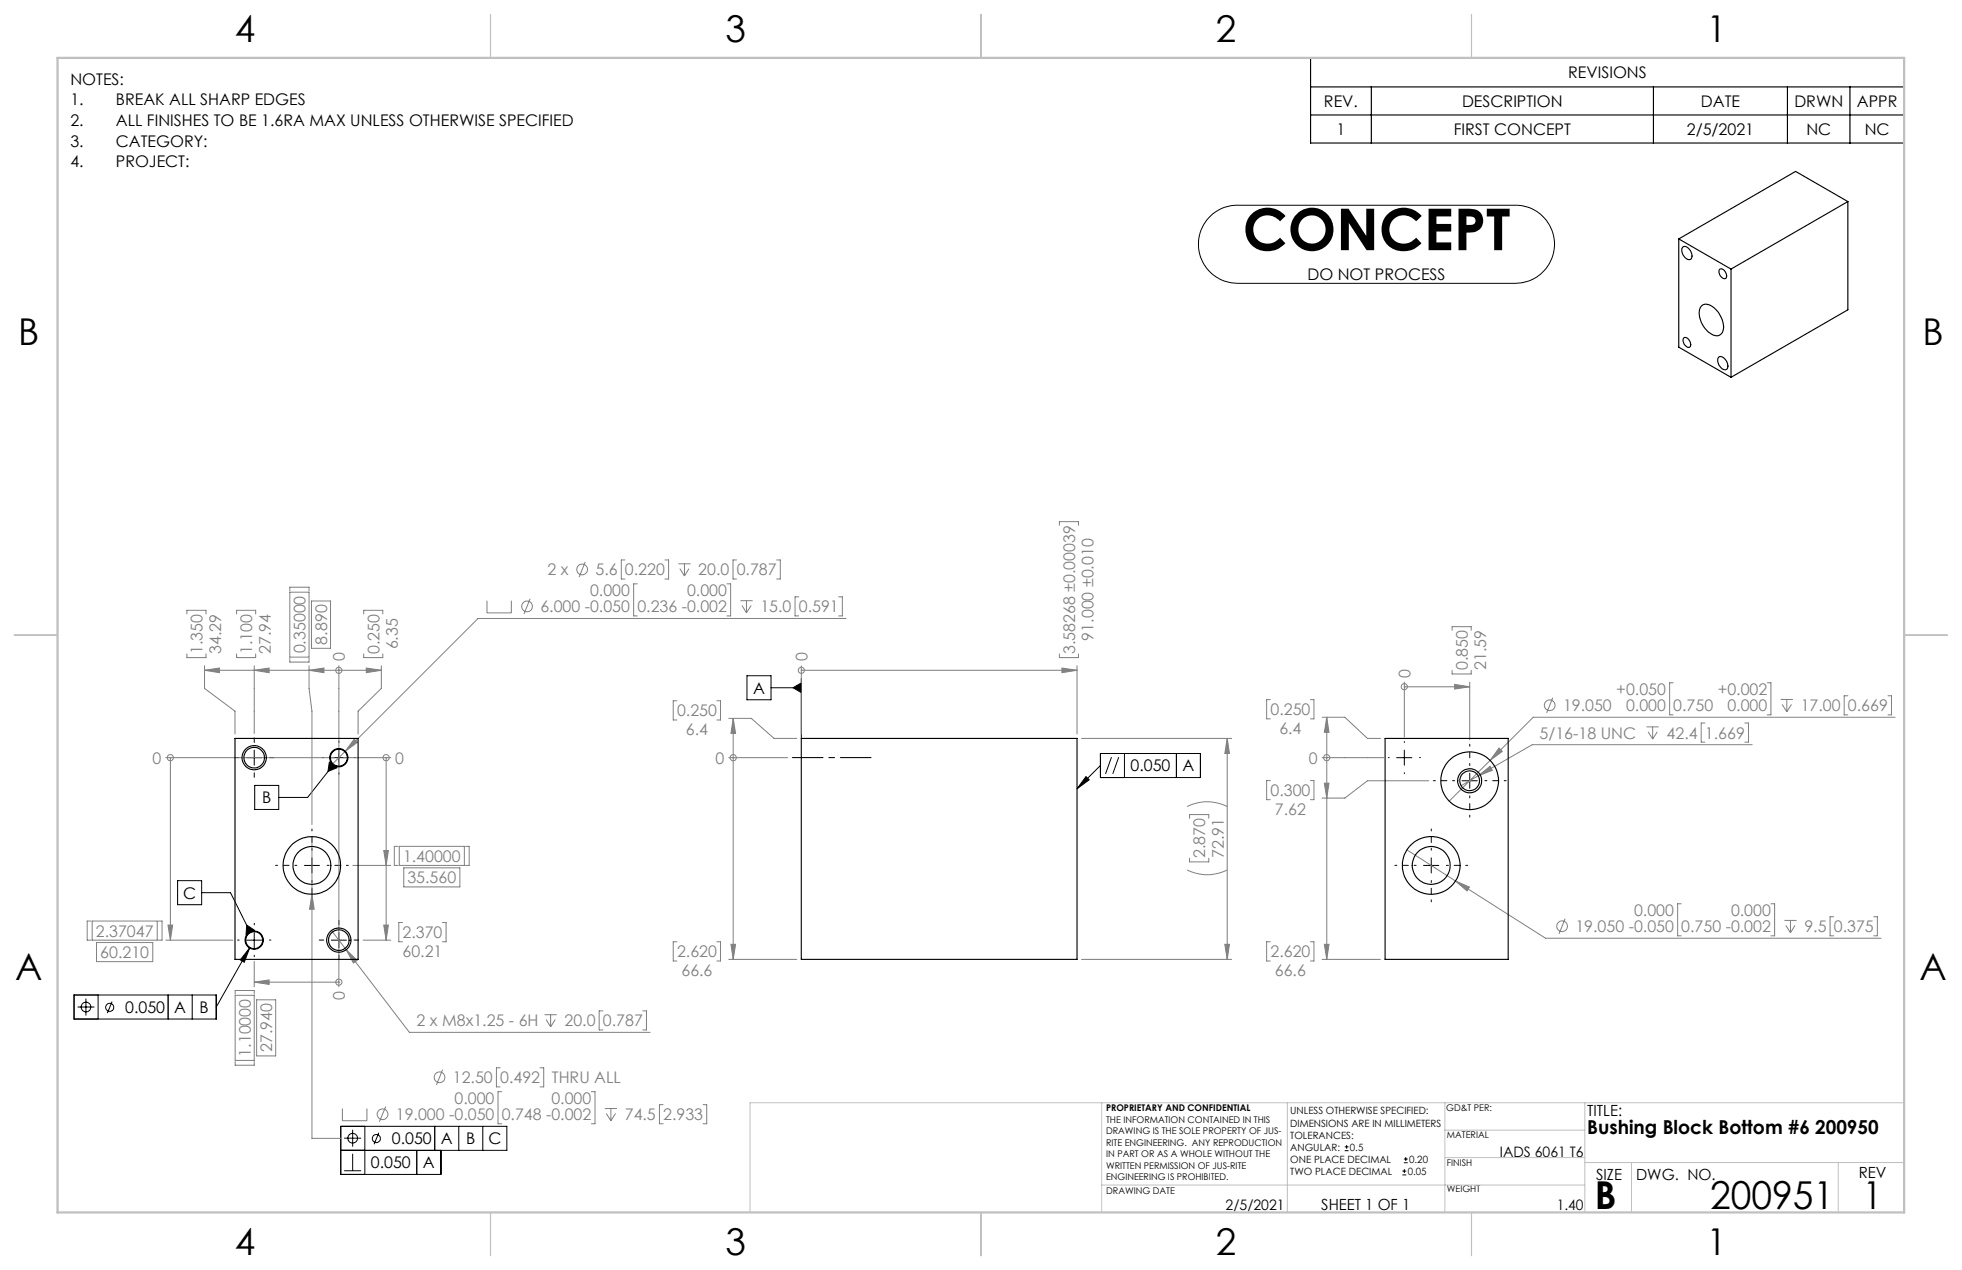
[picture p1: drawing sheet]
<svg xmlns="http://www.w3.org/2000/svg" width="432mm" height="279mm" viewBox="0 0 432 279" stroke-linecap="round" stroke-linejoin="round" font-family="sans-serif">
<g fill="none" stroke="#808080" stroke-width=".22">
<path d="M233.2 115.6v-.8h4.1v.8M41.1 135.1v-.8h4.2v.8M52.1 135.1v-.8h4.2v.8M63.8 130v-.8h4.2v.8M63.8 130.3h4.2v14.3h-4.2zM68.5 132.2h4.2v10.4h-4.2zM80 135.1v-.8h4.2v.8M107.2 132.2v2.6h5.3v-2.6M116.7 131.7l-1.4 3.4M128.8 123.6l-1.3 3.4M137.5 123.2h-.8v4.2h.8M140.3 128.4h-.8v7.1h.8"/>
<path d="M146.3 123.2h.8v4.2h-.8M149.3 124h2.7M149.6 125.1l1 1.6M150.6 124v2.7M151.6 125.1l-1 1.6M160 128.4h.8v7.1h-.8M162.1 123.2h-.8v4.2h.8M162.9 132.2h2.7M163.3 133.2l1 1.6M164.3 132.2v2.6M165.3 133.2l-1 1.6M170.9 123.2h.8v4.2h-.8"/>
<path d="M175.8 131.3h-.8v4.2h.8M184.6 131.3h.8v4.2h-.8M186.2 136.1h-81l-29.2 29.2M319.6 138.7v-.8h4.2v.8M41.1 143.9v.8h4.2v-.8M45 147.5h38.9M45 146.5v4.9l6.7 5.1v5M45 147.5l3.3-.5v1zM52.1 143.9v.8h4.2v-.8M56 146.5v14.9M56 147.5l3.2-.5v1zM63.8 144.9v.8h4.2v-.8"/>
<path d="M68 146.5v4.9l.7 5.1v24.9M68 147.5l3.3-.5v1zM74.6 147.5h.1M74.6 146.5v19.2M80 143.9v.8h4.2v-.8M80.6 147l3.3 .5-3.3 .5zM83.9 146.5v4.9l-5.1 5.1v5M149 154.2h-.8v4.2h.8M157.8 154.2h.8v4.2h-.8M160.4 158h4.9l5.1 4.5h5M161.4 158v53.1M161.4 158l.5 3.4h-1z"/>
<path d="M176.4 147.5h.1M176.4 146.5v15M176.4 147.5h60.6M233.2 143.9v.8h4.1v-.8M233.7 147l3.3 .5-3.3 .5zM237 146.5v15M279.6 153.9h-.8v4.3h.8M288.4 153.9h.8v4.3h-.8M291 157.8h5l5 4.7h2.8M292 157.8v53.3M292 157.8l.5 3.3h-1zM309.1 151.1h.1"/>
<path d="M309.1 150.1v12.1M309.1 151.1h14.4M319.6 147.5v.8h4.2v-.8M320.1 150.6l3.4 .5-3.4 .5zM323.5 150.1v12.7M341.7 153.5l-1.3 3.3M362.4 159.9h2.7M363.7 159.9v2.7M368.2 150.2h-.7v7.1h.7M375.2 159.1h-.8v4.2h.8M384 159.1h.8v4.2h-.8M388.9 150.2h.8v7.1h-.8"/>
<path d="M391.9 153.9h2.7M392.2 155l1 1.6M393.2 153.9v2.7M394.3 155l-1.1 1.6M406.7 153.1h-.8v4.2h.8M415.5 153.1h.8v4.2h-.8M417.1 157.8h-79.7l-9.5 9.5M36.5 166.7h37.1M37.5 166.7h.1M37.5 166.7v40.1M74.6 167.7v49.4M75.6 166.7h10.4"/>
<path d="M76 165.3l-2.8 2.8M78 162.6l.7 .7-2.7 2zM85 166.7h.1M85 166.7v40.1M160.4 166.7h13M161.4 166.7h.1M238 162.5h33.1M261.3 177.4a9.7 9.7 0 0 1 8.8 0M270.1 162.5l.5 3.3h-1zM270.1 162.5v48.6M279.6 171.7h-.8v4.2h.8M288.4 171.7h.8v4.2h-.8"/>
<path d="M291 166.7h13.5M291.5 172.3h1l-.5 3.3zM292 166.7h.1M314.4 171.8h-13.4l-5 3.8h-5M325.3 170.7l-3.7 2.2M325.3 170.7l2.6-2.1 .5 .9zM327.9 167.3l-9 8.9M329.9 164.6l.7 .7-2.7 2zM362.7 161l1 1.6M364.7 161l-1 1.6M385.6 163.8h-48.4l-11.9 6.9M68.7 196.7l.4 3.3h-1z"/>
<path d="M68.7 184.1v66.3h6.3M77.6 190.4h8.4M84.5 187.1h1l-.5 3.3zM87.6 186.2h-.8v4.2h.8M87.9 186.2h14.3v4.2h-14.3zM88.9 190.9h12.3v4.2h-12.3zM102.4 186.2h.9v4.2h-.9M261.3 191.4a9.7 9.7 0 0 0 8.8 0M261.8 180v-.8h4.2v.8M261.8 188.8v.8h4.2v-.8M309.6 187l10.7 6.8M320.3 193.8l3.1 1.4-.5 .8z"/>
<path d="M320.3 193.8l19.8 12.6h73.9M370 198.8h-.8v7.1h.8M389.7 198.8h.9v7.1h-.9M20 202.6h-.8v4.2h.8M20.3 202.6h14.3v4.2h-14.3zM21.2 207.4h12.4v4.2h-12.4zM34.9 202.6h.8v4.2h-.8M36.5 206.8h14.8M37 203.5h1l-.5 3.3zM51.8 218.7v-.8h4.2v.8M51.8 219h4.2v14.3h-4.2zM56 211.5v5.6"/>
<path d="M56 216.1h18.6M56 216.1l3.2-.5v1zM56.5 220h4.2v12.3h-4.2zM73 204.7l3.2 4.3M74.6 216.1h.1M76.2 209l2.4 2.3-.8 .6zM76.2 209l13.9 18.1h53M79.9 206.8h6.1M84.5 203.5h1l-.5 3.3zM88.6 203h-.8v4.2h.8M97.4 203h.8v4.2h-.8M149 207.2h-.8v4.2h.8"/>
<path d="M157.8 207.2h.8v4.2h-.8M160.4 211.1h15M160.9 207.8h1l-.5 3.3zM238 211.1h33.1M269.6 207.8h1l-.5 3.3zM279.6 207.2h-.8v4.2h.8M288.4 207.2h.8v4.2h-.8M291 211.1h12.8M291.5 207.8h1l-.5 3.3zM344.5 202.1l-1.4 3.4M392.7 202.5h2.7M393 203.6l1.1 1.6"/>
<path d="M394.1 202.5v2.7M395 203.6l-.9 1.6M403.6 201.7h-.8v4.2h.8M412.4 201.7h.8v4.2h-.8M51.8 233.5v.9h4.2v-.9M97.4 235.3l-1.3 3.4M110.1 234.9h-.8v4.2h.8M118.9 234.9h.8v4.2h-.8M119.8 223.2h2.7M120.2 224.3l1 1.6M121.2 223.2v2.7M122.2 224.3l-1 1.6"/>
<path d="M132.7 222.4h-.8v4.2h.8M141.5 222.4h.8v4.2h-.8M75.4 243.9v2.7h5.4v-2.7M84.9 243.5l-1.4 3.3M110.4 240.2h-.8v7h.8M130.1 240.2h.9v7h-.9M133.1 243.9h2.7M133.4 245l1 1.6M134.4 243.9v2.7M135.5 245l-1.1 1.6M145.9 243h-.8v4.2h.8M154.7 243h.8v4.2h-.8"/>
<circle cx="116" cy="133.4" r="1.18"/>
<circle cx="128.1" cy="125.3" r="1.18"/>
<circle cx="74.6" cy="147.5" r=".68"/>
<circle cx="176.4" cy="147.5" r=".67"/>
<circle cx="309.1" cy="151.1" r=".68"/>
<circle cx="341.1" cy="155.2" r="1.18"/>
<circle cx="37.5" cy="166.7" r=".69"/>
<circle cx="85" cy="166.7" r=".69"/>
<circle cx="161.4" cy="166.7" r=".69"/>
<circle cx="292" cy="166.7" r=".69"/>
<circle cx="74.6" cy="216.1" r=".69"/>
<circle cx="343.8" cy="203.8" r="1.18"/>
<circle cx="96.7" cy="237" r="1.18"/>
<circle cx="84.2" cy="245.1" r="1.18"/>
</g>
<g fill="none" stroke="#000" stroke-width=".22">
<path d="M266.6 47.3l.3-.3a8.4 8.4 0 0 1 5.4-1.8h61.2a8.6 8.6 0 0 1 8.6 8.5 8.6 8.6 0 0 1-8.6 8.6h-61.2a8.6 8.6 0 0 1-8-5.5 8.6 8.6 0 0 1 2.3-9.5zM164.4 148.7h5.3v5.3h-5.3zM169.7 151.3h6.7M174.5 151.3l1.9-1.1v2.2zM176.4 149.3v13.2M54.3 166.7h3.3M56 165v3.3M56.1 172.8h5.2v5.3h-5.2zM72.5 167.6l1.7 1.3-2 .8zM72.9 166.7h3.3M73.3 168.3l-5.6 7.1h-6.4M74.6 165v3.3"/>
<path d="M239 170.9l.7 .7-2.7 1.9zM242.2 165.8h22v5.3h-22zM242.2 168.4l-5.2 5.1M244.6 166.6l-1.3 3.7M246.2 166.6l-1.3 3.7M247.5 165.8v5.3M258.9 165.8v5.3M307.4 166.7h3.3M309.1 165v3.3M321.8 171.8h3.3M323.5 170.1v3.3M39.1 193.7h5.3v5.3h-5.3z"/>
<path d="M44.4 196.4h6.3l4.4 8.8M67 190.4h3.3M68.7 188.7v3.4M313.3 190.4h3.4M315 188.7v3.4M16.3 218.9h5.3v5.3M16.3 218.9h31.3v5.3h-31.3zM18.9 219.7v3.7M37 218.9v5.3M42.3 218.9v5.3M54.3 203.5l1.8 1.2-1.9 .9zM54.3 206.8h3.3"/>
<path d="M54.9 208.6l-1.1 3.1-.9-.5zM54.9 208.6l-7.3 12.9M56 205.2v3.3M72.9 206.8h3.3M74.6 205.2v3.3M17.1 221.5h3.7M24.7 220.3l-1.1 2.6M75.7 257.6h3.8M75.7 250.4h3.8M77.6 253.8v3.8M77.6 248.5v3.8M80.3 247.8v10.6"/>
<path d="M83.4 249.2l-1.1 2.5M91.7 253.1v5.3M95.7 247.8v5.3M97 253.1v5.3h-22v-10.6h36.5v5.3h-36.5M101 247.8v5.3M106.3 247.8v5.3M295.9 253.2h.9M295.9 252.3h.9M296.4 251.9v.8M308.6 258.5h.9M308.6 257.6h.9M309 255.8h.8"/>
<path d="M309 255h.8M309.1 257.2v.9M309.4 254.6v.8"/>
<circle cx="18.9" cy="221.5" r="1.07"/>
<circle cx="24.2" cy="221.6" r=".89"/>
<circle cx="77.6" cy="250.4" r="1.06"/>
<circle cx="82.8" cy="250.5" r=".89"/>
</g>
<path d="M288.4 12.7h130.7v18.8h-130.7zM288.4 19.1h130.7M301.8 19.1v12.4M363.9 19.1v12.4M393.4 19.1v12.4M407.1 19.1v12.4M288.4 25.3h130.7" fill="none" stroke="#000" stroke-width=".25"/>
<path d="M320.1 171.8h-4.7M323.5 168.4v-4.7M323.5 175.1v4.7M326.8 171.8h4.7M65.3 190.4h-4.6M68.7 187v-4.6M68.7 193.7v4.7M72 190.4h4.7M311.7 190.4h-4.7M315 187v-4.6M315 193.7v4.7M318.3 190.4h4.7" fill="none" stroke="#000" stroke-width=".22" stroke-dasharray="15.2 1.3 1.3 1.3" stroke-dashoffset="14.8"/>
<g fill="none" stroke="#000" stroke-width=".22" stroke-dasharray="15.2 1.3 1.3 1.3">
<path d="M52.6 166.7h-1M56 163.3v-1M56 170v1M59.3 166.7h1M71.3 166.7h-.4M74.6 163.3v-.3M74.6 170v.3M77.9 166.7h.4M305.7 166.7h-.2M309.1 163.3v-.2M309.1 170v.2M312.4 166.7h.2"/>
<path d="M52.6 206.8h-.3M56 203.5v-.4M56 210.1v.4M59.3 206.8h.3M71.3 206.8h-1M74.6 203.5v-1M74.6 210.1v1M77.9 206.8h1"/>
</g>
<path d="M191.7 166.7h-17.3" fill="none" stroke="#000" stroke-width=".22" stroke-dasharray="15.2 1.3 1.3 1.3" stroke-dashoffset="8.5"/>
<path d="M242.5 242.6v24.1M283.3 242.6v24.1M318 242.6v24.1M318 254.7h30.8M318 248.6h30.8M348.8 242.6v24.1M348.8 255.8h70.3M359.1 255.8v10.9M404.6 255.8v10.9M419.1 242.6h-254v24.1M242.5 260.7h106.3" fill="none" stroke="#c0c0c0" stroke-width=".22"/>
<path d="M108 3.2v9.5M215.9 3.2v9.5M323.8 3.2v9.5M3.1 139.7h9.6M419.1 139.7h9.5M108 266.7v9.6M215.9 266.7v9.6M323.8 266.7v9.6" fill="none" stroke="#c0c0c0" stroke-width=".25"/>
<path d="M12.7 12.7h406.4v254h-406.4z" fill="none" stroke="#c0c0c0" stroke-width=".5"/>
<path d="M54.9 208.6l-1.1 3.1-.9-.5zM72.5 167.6l1.7 1.3-2 .8zM54.3 203.5l1.8 1.2-1.9 .9zM239 170.9l.7 .7-2.7 1.9zM174.5 151.3l1.9 1.1v-2.2z" fill="#000"/>
<g fill="#808080">
<path d="M84.5 187.1h1l-.5 3.3zM84.5 203.5h1l-.5 3.3zM37 203.5h1l-.5 3.3zM161.4 158l.5 3.4h-1zM160.9 207.8h1l-.5 3.3zM291.5 172.3h1l-.5 3.3zM291.5 207.8h1l-.5 3.3zM292 157.8l.5 3.3h-1z"/>
<path d="M233.7 147l3.3 .5-3.3 .5zM320.1 150.6l3.4 .5-3.4 .5z"/>
<path d="M56 147.5l3.2-.5v1zM56 216.1l3.2-.5v1zM68 147.5l3.3-.5v1zM80.6 147l3.3 .5-3.3 .5zM45 147.5l3.3-.5v1z"/>
<path d="M76.2 209l1.6 2.9 .8-.6zM78 162.6l-2 2.7 2.7-2zM68.7 196.7l-.6 3.3h1zM329.9 164.6l-2 2.7 2.7-2zM325.3 170.7l3.1-1.2-.5-.9zM320.3 193.8l2.6 2.2 .5-.8z"/>
<path d="M270.1 162.5l.5 3.3h-1zM269.6 207.8h1l-.5 3.3z"/>
</g>
<g fill="none" stroke="#000" stroke-width=".25">
<path d="M369.5 52.6l11.5 6.6M369.5 52.6v23.8l11.5 6.6M370.3 54.4a1.33 1.33 0 0 1 1.8 .9l.1 .2a.97 .97 0 0 1-.5 1.6 2.03 2.03 0 0 1-1.4-2.7zM378.5 59.3a1.21 1.21 0 0 1 1.5 1.2 .58 .58 0 0 1-.3 .8 .58 .58 0 0 1-.8-.3l-.3-.3a1.27 1.27 0 0 1-.1-1.4zM381 59.2v23.8M406.7 44.3l-25.7 14.9M406.7 44.3v23.9l-25.7 14.8M406.7 44.3l-11.5-6.6-25.7 14.9M370.6 74.3a1.38 1.38 0 0 1 1.2 2.1 1.43 1.43 0 0 1-1.2-2.1zM374.4 67.4a1.84 1.84 0 0 1 2.6 .2 5.6 5.6 0 0 1 2.2 5.1 1.57 1.57 0 0 1-2.7 .7 5.3 5.3 0 0 1-2.3-5.6zM378.2 78.6a1.33 1.33 0 0 1 1.8 .9l.1 .2a.92 .92 0 0 1 .2 1 .92 .92 0 0 1-.9 .6 2.04 2.04 0 0 1-1.2-2.7zM51.7 162.5h27.1v48.6h-27.1z"/>
<path d="M176.4 162.5h60.6v48.6h-60.6zM304.8 162.5h27.1v48.6h-27.1z"/>
<circle cx="55.9" cy="166.7" r="2.66"/>
<circle cx="55.9" cy="166.7" r="2.27"/>
<circle cx="74.5" cy="166.7" r="2"/>
<circle cx="74.6" cy="166.7" r="1.88"/>
<circle cx="323.4" cy="171.8" r="2.17"/>
<circle cx="323.5" cy="171.8" r="2.64"/>
<circle cx="323.5" cy="171.8" r="6.4"/>
<circle cx="68.6" cy="190.4" r="6.3"/>
<circle cx="68.7" cy="190.4" r="4.2"/>
<circle cx="315" cy="190.4" r="4.2"/>
<circle cx="315" cy="190.4" r="6.4"/>
<circle cx="55.9" cy="206.8" r="2"/>
<circle cx="55.9" cy="206.8" r="1.88"/>
<circle cx="74.6" cy="206.8" r="2.27"/>
<circle cx="74.6" cy="206.8" r="2.65"/>
</g>
<text font-size="12.7" x="273.5" y="55">CONCEPT</text>
<g font-size="8.5">
<text x="351" y="266.1">B</text>
<text x="376.3" y="266.1">200951</text>
<text x="410" y="266.1">1</text>
</g>
<g font-size="8.1">
<text x="51.7" y="9.3">4</text>
<text x="159.7" y="9.3">3</text>
<text x="267.6" y="9.3">2</text>
<text x="375.6" y="9.3">1</text>
<text x="4" y="76">B</text>
<text x="423.1" y="76">B</text>
<text x="3.3" y="215.7">A</text>
<text x="422.4" y="215.7">A</text>
<text x="51.7" y="276">4</text>
<text x="159.7" y="276">3</text>
<text x="267.6" y="276">2</text>
<text x="375.6" y="276">1</text>
</g>
<text font-size="4.2" x="349.3" y="249.6">Bushing Block Bottom #6 200950</text>
<g font-size="3.5">
<text x="345.1" y="17.2">REVISIONS</text>
<text x="15.5" y="18.7">NOTES:</text>
<text x="15.5" y="23.2">1.</text>
<text x="25.5" y="23.2">BREAK ALL SHARP EDGES</text>
<text x="291.4" y="23.5">REV.</text>
<text x="321.8" y="23.5">DESCRIPTION</text>
<text x="374.3" y="23.5">DATE</text>
<text x="394.9" y="23.5">DRWN</text>
<text x="408.7" y="23.5">APPR</text>
<text x="15.5" y="27.7">2.</text>
<text x="25.5" y="27.7">ALL FINISHES TO BE 1.6RA MAX UNLESS OTHERWISE SPECIFIED</text>
<text x="294.2" y="29.7">1</text>
<text x="320" y="29.7">FIRST CONCEPT</text>
<text x="371.2" y="29.7">2/5/2021</text>
<text x="397.5" y="29.7">NC</text>
<text x="410.4" y="29.7">NC</text>
<text x="15.5" y="32.3">3.</text>
<text x="25.5" y="32.3">CATEGORY:</text>
<text x="15.5" y="36.8">4.</text>
<text x="25.5" y="36.8">PROJECT:</text>
<text x="287.8" y="61.6">DO NOT PROCESS</text>
<text x="165.7" y="152.6">A</text>
<text x="248.8" y="169.7">0.050</text>
<text x="260.2" y="169.7">A</text>
<text x="57.7" y="176.8">B</text>
<text x="40.3" y="197.7">C</text>
<text x="27.6" y="222.9">0.050</text>
<text x="38.4" y="222.9">A</text>
<text x="43.9" y="222.9">B</text>
<text x="86.3" y="251.7">0.050</text>
<text x="97" y="251.7">A</text>
<text x="102.6" y="251.7">B</text>
<text x="107.5" y="251.7">C</text>
<text x="81.6" y="257">0.050</text>
<text x="93.1" y="257">A</text>
</g>
<g font-size="3.5" fill="#808080">
<text x="120.5" y="126.6">2 x</text>
<text x="129.9" y="131.2">0.000</text>
<text x="131.1" y="126.6">5.6</text>
<text x="137.5" y="126.6">0.220</text>
<text x="151.2" y="131.2">0.000</text>
<text x="153.7" y="126.6">20.0</text>
<text x="162.1" y="126.6">0.787</text>
<text x="118.9" y="134.7">6.000 -0.050</text>
<text x="140.3" y="134.7">0.236 -0.002</text>
<text x="167.4" y="134.7">15.0</text>
<text x="175.8" y="134.7">0.591</text>
<text x="44.6" y="143.9" transform="rotate(-90 44.6 143.9)">1.350</text>
<text x="48.7" y="143.9" transform="rotate(-90 48.7 143.9)">34.29</text>
<text x="55.5" y="143.9" transform="rotate(-90 55.5 143.9)">1.100</text>
<text x="59.6" y="143.9" transform="rotate(-90 59.6 143.9)">27.94</text>
<text x="67.3" y="143.8" transform="rotate(-90 67.3 143.8)">0.35000</text>
<text x="72" y="141.8" transform="rotate(-90 72 141.8)">8.890</text>
<text x="83.5" y="143.9" transform="rotate(-90 83.5 143.9)">0.250</text>
<text x="87.6" y="142.9" transform="rotate(-90 87.6 142.9)">6.35</text>
<text x="236.6" y="143.9" transform="rotate(-90 236.6 143.9)">3.58268 ±0.00039</text>
<text x="240.7" y="140.9" transform="rotate(-90 240.7 140.9)">91.000 ±0.010</text>
<text x="75.9" y="145.5" transform="rotate(-90 75.9 145.5)">0</text>
<text x="177.7" y="145.5" transform="rotate(-90 177.7 145.5)">0</text>
<text x="310.4" y="149.1" transform="rotate(-90 310.4 149.1)">0</text>
<text x="323" y="147.5" transform="rotate(-90 323 147.5)">0.850</text>
<text x="327.1" y="147.5" transform="rotate(-90 327.1 147.5)">21.59</text>
<text x="355.7" y="153">+0.050</text>
<text x="378" y="153">+0.002</text>
<text x="149" y="157.6">0.250</text>
<text x="151" y="161.7">6.4</text>
<text x="279.6" y="157.4">0.250</text>
<text x="281.6" y="161.4">6.4</text>
<text x="344" y="156.5">19.050</text>
<text x="357.9" y="156.5">0.000</text>
<text x="368.3" y="156.5">0.750</text>
<text x="380.2" y="156.5">0.000</text>
<text x="396.3" y="156.5">17.00</text>
<text x="406.7" y="156.5">0.669</text>
<text x="338.8" y="162.5">5/16-18 UNC</text>
<text x="366.8" y="162.5">42.4</text>
<text x="375.2" y="162.5">1.669</text>
<text x="33.6" y="168">0</text>
<text x="87" y="168">0</text>
<text x="157.4" y="168">0</text>
<text x="288.1" y="168">0</text>
<text x="279.6" y="175.1">0.300</text>
<text x="280.6" y="179.2">7.62</text>
<text x="88.7" y="189.6">1.40000</text>
<text x="265.3" y="188.8" transform="rotate(-90 265.3 188.8)">2.870</text>
<text x="269.3" y="188.8" transform="rotate(-90 269.3 188.8)">72.91</text>
<text x="89.7" y="194.4">35.560</text>
<text x="359.6" y="201.6">0.000</text>
<text x="381" y="201.6">0.000</text>
<text x="21.1" y="206">2.37047</text>
<text x="88.6" y="206.4">2.370</text>
<text x="346.7" y="205.1">19.050 -0.050</text>
<text x="370" y="205.1">0.750 -0.002</text>
<text x="397.1" y="205.1">9.5</text>
<text x="403.6" y="205.1">0.375</text>
<text x="22.1" y="210.8">60.210</text>
<text x="88.6" y="210.4">60.21</text>
<text x="149" y="210.6">2.620</text>
<text x="150" y="214.7">66.6</text>
<text x="279.6" y="210.6">2.620</text>
<text x="280.6" y="214.7">66.6</text>
<text x="75.9" y="220" transform="rotate(-90 75.9 220)">0</text>
<text x="91.7" y="225.8">2 x M8x1.25 - 6H</text>
<text x="124.3" y="225.8">20.0</text>
<text x="132.7" y="225.8">0.787</text>
<text x="55.2" y="232.5" transform="rotate(-90 55.2 232.5)">1.10000</text>
<text x="59.9" y="231.5" transform="rotate(-90 59.9 231.5)">27.940</text>
<text x="99.7" y="238.3">12.50</text>
<text x="110.1" y="238.3">0.492</text>
<text x="121.5" y="238.3">THRU ALL</text>
<text x="100" y="242.9">0.000</text>
<text x="121.4" y="242.9">0.000</text>
<text x="87.1" y="246.5">19.000 -0.050</text>
<text x="110.4" y="246.5">0.748 -0.002</text>
<text x="137.5" y="246.5">74.5</text>
<text x="146" y="246.5">2.933</text>
</g>
<g font-size="3.4">
<text x="349.3" y="245.6">TITLE:</text>
<text x="351.3" y="259.6">SIZE</text>
<text x="360.1" y="259.6">DWG. NO.</text>
<text x="409.1" y="259.1">REV</text>
<text x="290.8" y="266.1">SHEET 1 OF 1</text>
</g>
<g font-size="3.2">
<text x="330.1" y="254.5">IADS 6061 T6</text>
<text x="269.7" y="266.2">2/5/2021</text>
<text x="342.6" y="266.2">1.40</text>
</g>
<g font-size="2.2">
<text x="284" y="245.2">UNLESS OTHERWISE SPECIFIED:</text>
<text x="284" y="247.8">DIMENSIONS ARE IN MILLIMETERS</text>
<text x="284" y="250.5">TOLERANCES:</text>
<text x="284" y="255.8">ONE PLACE DECIMAL</text>
<text x="284" y="253.1">ANGULAR:</text>
<text x="297.1" y="253.1">0.5</text>
<text x="310.1" y="255.8">0.20</text>
<text x="284" y="258.4">TWO PLACE DECIMAL</text>
<text x="309.8" y="258.4">0.05</text>
</g>
<g font-size="2">
<text x="243.4" y="244.5">PROPRIETARY AND CONFIDENTIAL</text>
<text x="318.3" y="244.4">GD&amp;T PER:</text>
<text x="243.4" y="247">THE INFORMATION CONTAINED IN THIS</text>
<text x="243.4" y="249.5">DRAWING IS THE SOLE PROPERTY OF JUS-</text>
<text x="318.4" y="250.3">MATERIAL</text>
<text x="243.4" y="252">RITE ENGINEERING. ANY REPRODUCTION</text>
<text x="243.4" y="254.6">IN PART OR AS A WHOLE WITHOUT THE</text>
<text x="243.4" y="257.1">WRITTEN PERMISSION OF JUS-RITE</text>
<text x="318.4" y="256.4">FINISH</text>
<text x="243.4" y="262.7">DRAWING DATE</text>
<text x="243.4" y="259.6">ENGINEERING IS PROHIBITED.</text>
<text x="318.4" y="262.3">WEIGHT</text>
</g>
</svg>
